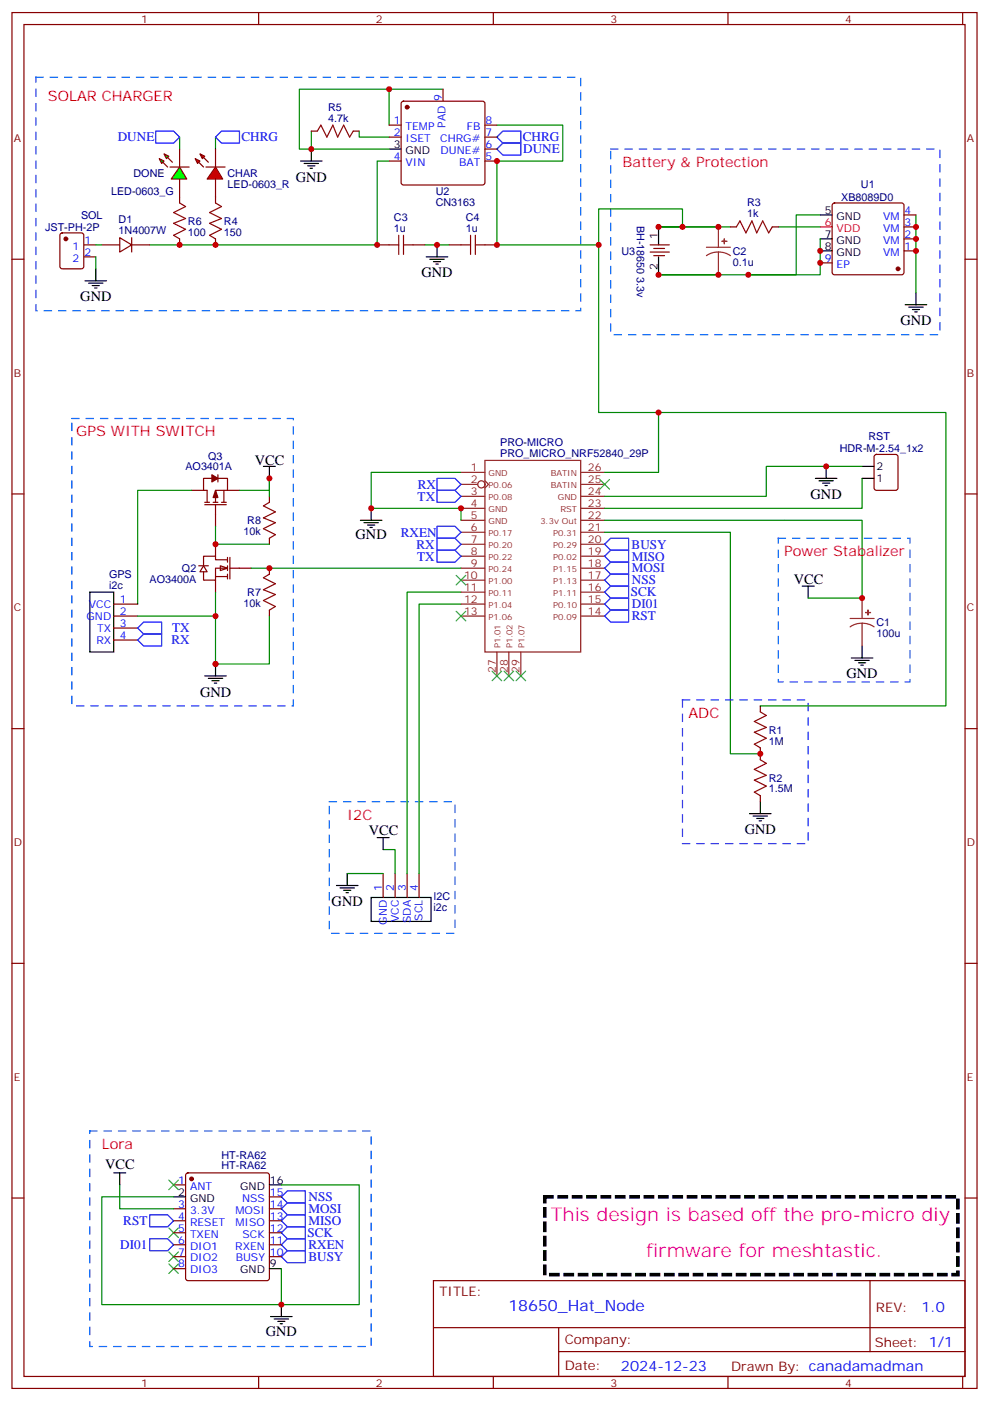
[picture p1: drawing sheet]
<svg xmlns="http://www.w3.org/2000/svg" width="291mm" height="413mm" viewBox="0 0 291 413" stroke-linecap="round" stroke-linejoin="round" font-family="sans-serif">
<g fill="none" stroke="#870000" stroke-width=".35">
<path d="M3.5 3.7h284.4v405.3h-284.4zM7.1 7.2h277.2v398.3h-277.2zM76.2 3.7v3.5M145.3 3.7v3.5M214.5 3.7v3.5M283.6 3.7v3.5M3.5 76.4h3.6M191.6 74.3h5.6M191.6 72.1h5.6M192.6 75.3h3.2M192.6 73.2h3.2M215.2 66.9h1.8"/>
<path d="M227.5 66.9h1.8M241.7 77.4h3.5M245.4 60l.5-.2h19.7l.5 .2 .2 .5v19.8l-.2 .5-.5 .2h-19.7l-.5-.3-.2-.4v-19.8zM266.3 73.9h3.6M266.3 70.4h3.6M266.3 66.9h3.6M266.3 63.3h3.6M284.3 76.4h3.6M257.8 134.1l.4-.2h5.7l.6 .4 .1 9.5-.5 .6-5.9 .1-.6-.5-.1-9.4zM3.5 145.5h3.6M79.4 146.2v1.8M79.4 158.6v1.7"/>
<path d="M284.3 145.5h3.6M79.4 167.4v1.8M79.4 179.7v1.8M3.5 214.7h3.6M224 208v1.7M284.3 214.7h3.6M224 220.3v3.5M224 234.4v1.8M112.9 257.4v7M116.4 257.4v7M119.9 257.4v7M123.5 257.4v7"/>
<path d="M3.5 283.8h3.6M284.3 283.8h3.6M3.5 353h3.6M51.2 349.1h3.5M51.2 356.1h3.5M51.2 359.7h3.5M54.9 345.8l.5-.3h23.3l.5 .3 .2 .5v30.3l-.3 .5-.4 .2h-23.3l-.5-.2-.2-.5v-30.3zM79.4 356.1h3.5M79.4 359.7h3.5M79.4 352.6h3.5M284.3 353h3.6M51.2 363.2h3.5"/>
<path d="M51.2 366.7h3.5M51.2 370.2h3.5M51.2 373.8h3.5M79.4 363.2h3.5M79.4 366.7h3.5M79.4 370.2h3.5M127.7 377.3h156.6v28.2h-156.6zM256.3 377.3v20.9M127.7 391.1h156.5M164.6 398.2h119.6M164.6 391.1v14.2M76.2 405.5v3.5"/>
<path d="M145.3 405.5v3.5M214.5 405.5v3.5M283.6 405.5v3.5"/>
</g>
<g fill="none" stroke="#8c2424" stroke-width=".35">
<path d="M208.1 72.8h7.1M211.7 74.3l-1.9 .2-1.7 .8M211.7 74.3l1.8 .2 1.7 .8M211.7 66.9v5.9M211.7 74.3v6.7M135.8 139.2h7.1M142.9 135.6h28.2v56.5h-28.2zM171.1 139.2h7.1M135.8 142.7h5M135.8 146.2h7.1M135.8 149.8h7.1M135.8 153.3h7.1"/>
<path d="M135.8 156.8h7.1M142.9 141.6l1 1.1-1 1.1M171.1 142.7h7.1M171.1 146.2h7.1M171.1 149.8h7.1M171.1 153.3h7.1M171.1 156.8h7.1M135.8 167.4h7.1M135.8 170.9h7.1M135.8 160.3h7.1M135.8 174.4h7.1M135.8 163.9h7.1"/>
<path d="M135.8 178h7.1M171.1 167.4h7.1M171.1 170.9h7.1M171.1 160.3h7.1M171.1 174.4h7.1M171.1 163.9h7.1M171.1 178h7.1M254 176.2v6M135.8 181.5h7.1M146.4 192.1v7M149.9 192.1v7M153.5 192.1v7"/>
<path d="M171.1 181.5h7.1M250.5 182.2h7M254 183.6l-1.9 .3-1.6 .8M254 183.6l1.9 .3 1.6 .8M254 183.6v6.7"/>
<circle cx="141.8" cy="142.7" r="1.06"/>
</g>
<g fill="none" stroke="#00f" stroke-width=".35">
<path d="M128.8 140.9h5.3l1.7 1.8-1.7 1.8h-5.3zM128.8 144.5h5.3l1.7 1.7-1.7 1.8h-5.3zM128.8 155h5.3l1.7 1.8-1.7 1.8h-5.3zM178.2 178l1.7-1.8h5.3v3.5h-5.3zM178.2 174.4l1.7-1.7h5.3v3.5h-5.3zM178.2 170.9l1.7-1.7h5.3v3.5h-5.3zM178.2 167.4l1.7-1.8h5.3v3.6h-5.3zM178.2 163.9l1.7-1.8h5.3v3.5h-5.3zM178.2 160.3l1.7-1.7h5.3v3.5h-5.3zM178.2 181.5l1.7-1.8h5.3v3.6h-5.3zM44.1 357.9h5.3l1.8 1.8-1.8 1.7h-5.3zM82.9 352.6l1.8-1.8h5.3v3.6h-5.3z"/>
<path d="M82.9 356.1l1.8-1.7h5.3v3.5h-5.3zM82.9 359.7l1.8-1.8h5.3v3.5h-5.3zM44.1 364.9h5.3l1.8 1.8-1.8 1.8h-5.3zM82.9 363.2l1.8-1.8h5.3v3.5h-5.3zM82.9 370.2l1.8-1.7h5.3v3.5h-5.3zM84.7 364.9h5.3v3.6h-5.3l-1.8-1.8z"/>
</g>
<g fill="none" stroke="#3c3" stroke-width=".35">
<path d="M176.7 141.3l2.9 2.8M179.6 141.3l-2.9 2.8M134.4 169.5l2.8 2.8M137.2 169.5l-2.8 2.8M134.4 180.1l2.8 2.8M137.2 180.1l-2.8 2.8M145 197.7l2.8 2.9M147.8 197.7l-2.8 2.9M148.5 197.7l2.8 2.9M151.3 197.7l-2.8 2.9M152 197.7l2.9 2.9M154.9 197.7l-2.9 2.9"/>
<path d="M49.7 347.7l2.9 2.8M52.6 347.7l-2.9 2.8M49.7 361.8l2.9 2.8M49.7 372.4l2.9 2.8M49.7 368.8l2.9 2.9M52.6 361.8l-2.9 2.8M52.6 372.4l-2.9 2.8M52.6 368.8l-2.9 2.9"/>
</g>
<g fill="none" stroke="#000" stroke-width=".35">
<path d="M194 66.9v5.2M194 75.7v5.3M241.7 63.3h3.5M241.7 70.4h3.5M241.7 73.9h3.5M266.7 89.8h6.3M267.8 90.5h4.2M268.8 91.2h2.1M269.5 91.9h.7M269.9 86.3v3.5M243.4 137.4v3.5M254 137.4h3.5"/>
<path d="M106.2 153.3h6.3M107.2 154h4.3M108.3 154.7h2.1M109 155.4h.7M109.4 149.8v3.5M240.2 140.9h6.4M241.3 141.6h4.2M242.4 142.3h2.1M243.1 143.1h.7M254 140.9h3.5M236.4 172.7h3.5M238.1 172.7v3.5"/>
<path d="M250.8 193.9h6.4M251.9 194.6h4.2M252.9 195.3h2.2M253.6 196h.8M254 190.3v3.6M220.8 239.7h6.4M224 236.2v3.5M102.3 257.4v3.5M111.1 246.8h3.6M112.9 246.8v3.5M221.9 240.4h4.2M223 241.1h2.1"/>
<path d="M223.7 241.8h.7M99.1 260.9h6.4M100.2 261.6h4.2M101.2 262.3h2.2M102 263h.7M109.4 264.4h17.6v7.1h-17.6zM33.5 345.5h3.5M35.3 345.5v3.6M51.2 352.6h3.5M79.4 349.1h3.5M79.4 373.8h3.5M79.7 387.9h6.4"/>
<path d="M80.8 388.6h4.2M81.8 389.3h2.2M82.5 390h.8M82.9 384.4v3.5"/>
</g>
<g fill="#870000" stroke="#870000" stroke-width=".35">
<circle cx="56.4" cy="347.3" r=".53"/>
<circle cx="264.6" cy="79.2" r=".53"/>
</g>
<g fill="none" stroke="#008700" stroke-width=".35">
<path d="M194 66.9h21.2M229.3 66.9h12.4M241.7 63.3h-7.1v17.7h-40.6h17.7M241.7 70.4v10.6h-21.2M269.9 63.3v23M135.8 139.2h-26.4v10.6h26.4v3.5M254 137.4h-28.2v8.8h-47.6M178.2 156.8h37v65.3h8.8M178.2 153.3h75.8v22.9h-15.9M254 140.9v8.9h-75.8M102.3 257.4h10.6M112.9 250.3h3.5v7.1"/>
<path d="M35.3 349.1v7h15.9M51.2 352.6h-21.2v31.8h52.9M82.9 349.1h22.9v35.3h-22.9M82.9 373.8v10.6"/>
</g>
<path d="M241.7 66.9h3.5" fill="none" stroke="#f00" stroke-width=".35"/>
<path d="M217 66.9l1-1.8 1.8 3.5 1.7-3.5 1.5 3.5 1.7-3.5 1.8 3.5 1-1.7M79.4 148l-1.8 1 3.5 1.8-3.5 1.8 3.5 1.4-3.5 1.8 3.5 1.7-1.7 1.1M79.4 169.2l-1.8 1 3.5 1.8-3.5 1.7 3.5 1.5-3.5 1.7 3.5 1.8-1.7 1M224 209.7l1.8 1.1-3.6 1.7 3.6 1.8-3.6 1.4 3.6 1.8-3.6 1.8 1.8 1M224 223.8l1.8 1.1-3.6 1.8 3.6 1.7-3.6 1.4 3.6 1.8-3.6 1.8 1.8 1" fill="none" stroke="#a10000" stroke-width=".35"/>
<g fill="#8c2424" stroke="#8c2424" stroke-width=".35">
<path d="M255.1 180.4l1.4 .1z"/>
<path d="M255.7 179.7l.1 1.5z"/>
<path d="M212.7 71.1h1.4z"/>
<path d="M213.4 70.4v1.4z"/>
</g>
<g fill="#fff" stroke="#870000" stroke-width=".35">
<path d="M64.9 166.7l2.1 .7-2.1 .7z"/>
<path d="M60 166.7l1 1.8h-2.1z"/>
</g>
<g fill="none" stroke="#870000" stroke-width=".35">
<path d="M114.7 36.9h3.5M118.4 30l.5-.2h23.3l.5 .2 .2 .5v23.3l-.3 .5-.4 .2h-23.3l-.5-.2-.2-.5v-23.3zM130.5 26.3v3.5M142.9 36.9h3.5M52.9 43.9v5.3M52.9 52.7v5.3M63.5 58v1.8M114.7 40.4h3.5M114.7 47.4h3.5M142.9 40.4h3.5M142.9 47.4h3.5M142.9 43.9h3.5"/>
<path d="M63.5 70.4v1.7M64.2 139.9v2.1M56.4 144.5h3.6M60.3 148.7h6.4M60.3 148h1.4M62.4 140.9h-2.4v3.6h1v3.5M62.8 148h1.4M63.5 148.7v6.3M64.2 140.9h2.8v3.6M65.3 148h1.4M66 144.5v3.5M67 144.5h-3.5v3.5"/>
<path d="M67 144.5h3.6M33.5 178h7.1M58.6 166.7h2.8M63.5 169.9h3.5M63.5 160.3v3.6M63.5 170.9v3.5M67 164.9h-3.5v-1h-3.5v2.8M67 167.4h-3.5v3.5h-3.5v-2.4M67 164.2v1.4M67 166.7v1.4M67 169.2v1.4M67.7 164.2v6.4"/>
<path d="M67.7 167.4h6.4M33.5 181.5h7.1M33.5 185h7.1M33.5 188.6h7.1"/>
</g>
<g fill="#870000" stroke="#870000" stroke-width=".35">
<path d="M63.5 144.5l.7 2.1h-1.4z"/>
<path d="M62.4 139.9l1.8 1-1.8 1.1z"/>
<circle cx="119.9" cy="31.6" r=".53"/>
</g>
<path d="M179.9 43.9h97v54.7h-97zM21.2 123.3h65.2v84.7h-65.2zM229.3 158.6h38.8v42.3h-38.8zM97 236.2h37.1v38.8h-37.1zM26.5 333.2h82.9v63.5h-82.9z" fill="none" stroke="#06f" stroke-width=".35" stroke-dasharray="2.1 2.1"/>
<path d="M114.7 26.3h-26.5v17.6h3.5M130.5 26.3h-15.8v10.6M52.9 40.4v3.5M63.5 40.4v3.5M114.7 47.4h-3.6v24.7h-67M176.4 72.1v49.4h102.3v86.5h-54.7M56.4 144.5h-15.8v33.5M63.5 155v5.3h15.9M70.6 144.5h8.8v-3.6v5.3M63.5 174.4v21.2h15.9v-14.1M74.1 167.4h61.7M40.6 181.5h22.9" fill="none" stroke="#008700" stroke-width=".35"/>
<path d="M114.7 43.9h3.5M77.6 137.4h3.5M79.4 137.4v3.5M26.5 174.4h7v17.7h-7zM60.3 199.1h6.4M61.4 199.8h4.2M63.5 195.6v3.5M62.4 200.6h2.2M63.1 201.3h.8" fill="none" stroke="#000" stroke-width=".35"/>
<path d="M201.1 206.2h37v42.3h-37z" fill="none" stroke="#03f" stroke-width=".35" stroke-dasharray="2.1 2.1"/>
<path d="M63.5 59.8l1.8 1.1-3.6 1.7 3.6 1.8-3.6 1.4 3.6 1.8-3.6 1.7 1.8 1.1" fill="none" stroke="#a10000" stroke-width=".35"/>
<path d="M45.9 38.6h5.3l1.7 1.8-1.7 1.8h-5.3zM63.5 40.4l1.8-1.8h5.3v3.6h-5.3zM146.4 43.9l1.8-1.7h5.3v3.5h-5.3zM146.4 40.4l1.8-1.8h5.3v3.6h-5.3z" fill="none" stroke="#00f" stroke-width=".35"/>
<g fill="#0f0" stroke="#870000" stroke-width=".35">
<path d="M48.3 45.3l1.4 .7-.7 .7z"/>
<path d="M46.9 46.7l1.4 .7-.7 .8z"/>
</g>
<g fill="#870000" stroke="#870000" stroke-width=".35">
<path d="M49.4 46.4l1.4 1.4z"/>
<path d="M48 47.8l1.4 1.4z"/>
</g>
<path d="M50.1 49.2h5.6z" fill="#f00" stroke="#870000" stroke-width=".35"/>
<path d="M52.9 49.2l2.1 3.5h-4.6z" fill="#0f0" stroke="#870000" stroke-width=".35"/>
<g fill="#f00" stroke="#870000" stroke-width=".35">
<path d="M63.5 49.2l2.1 3.5h-4.6z"/>
<path d="M60.7 49.2h5.6z"/>
</g>
<g fill="#870000" stroke="#870000" stroke-width=".35">
<path d="M58.6 47.8l1.4 1.4z"/>
<path d="M60 46.4l1.4 1.4z"/>
</g>
<g fill="#f00" stroke="#870000" stroke-width=".35">
<path d="M57.5 46.7l1.4 .7-.7 .8z"/>
<path d="M58.9 45.3l1.4 .7-.7 .7z"/>
</g>
<g fill="none" stroke="#870000" stroke-width=".35">
<path d="M91.7 38.6h1.8M104.1 38.6h1.7M52.9 58v1.8M63.5 43.9v5.3M63.5 52.7v5.3M17.9 68.8l.4-.2h5.7l.6 .4 .1 9.5-.5 .6-5.9 .1-.6-.5-.1-9.4zM24.7 72.1h3.5M24.7 75.7h3.5M30 72.1h5.3M35.3 70l3.5 2.1-3.5 2.2zM38.8 72.1h5.3M38.8 70v4.3"/>
<path d="M52.9 70.4v1.7M111.1 72.1h3.6M121.7 72.1h3.5M132.3 72.1h3.5M142.9 72.1h3.5"/>
</g>
<g fill="none" stroke="#000" stroke-width=".35">
<path d="M88.5 47.4h6.4M89.6 48.2h4.2M90.7 48.9h2.1M91.4 49.6h.7M91.7 43.9v3.5M28.2 79.2v3.5M125.6 75.7h6.3M126.6 76.4h4.3M127.7 77.1h2.1M128.4 77.8h.7M128.8 72.1v3.6M25 82.7h6.4"/>
<path d="M26.1 83.4h4.2M27.2 84.1h2.1M27.9 84.8h.7"/>
</g>
<circle cx="19.4" cy="70.4" r=".53" fill="#870000" stroke="#870000" stroke-width=".35"/>
<path d="M91.7 38.6v5.3h23M105.8 38.6v1.8h8.9M146.4 36.9h19.4v10.5h-19.4v24.7h30v-10.5h24.7v5.3M28.2 75.7v3.5M28.2 72.1h1.8M125.2 72.1h7.1M194 121.5v17.7h-15.8M135.8 178h-12.3v79.4M135.8 174.4h-15.9v83" fill="none" stroke="#008700" stroke-width=".35"/>
<path d="M10.6 22.8h160.5v68.7h-160.5z" fill="none" stroke="#06f" stroke-width=".35" stroke-dasharray="2.1 2.1"/>
<path d="M93.5 38.6l1-1.7 1.8 3.5 1.8-3.5 1.4 3.5 1.7-3.5 1.8 3.5 1.1-1.8M52.9 59.8l1.8 1.1-3.5 1.7 3.5 1.8-3.5 1.4 3.5 1.8-3.5 1.7 1.7 1.1M114.7 72.1h2.8M117.5 69.3v5.7M118.9 72.1h2.8M118.9 69.3v5.7M135.8 72.1h2.8M138.6 69.3v5.7M140.1 72.1h2.8M140.1 69.3v5.7" fill="none" stroke="#a10000" stroke-width=".35"/>
<path d="M160.5 352.6h121.7v22.9h-121.7z" fill="none" stroke="#000" stroke-width="1.1" stroke-dasharray="2.1 2.1"/>
<path d="M128.8 158.6h5.3l1.7 1.7-1.7 1.8h-5.3zM128.8 162.1h5.3l1.7 1.8-1.7 1.7h-5.3zM40.6 185l1.7-1.7h5.3v3.5h-5.3zM40.6 188.6l1.7-1.8h5.3v3.5h-5.3z" fill="none" stroke="#00f" stroke-width=".35"/>
<g fill="#c00">
<circle cx="269.9" cy="73.9" r=".88"/>
<circle cx="269.9" cy="70.4" r=".88"/>
<circle cx="269.9" cy="66.9" r=".88"/>
<circle cx="220.5" cy="81" r=".88"/>
<circle cx="241.7" cy="77.4" r=".88"/>
<circle cx="241.7" cy="73.9" r=".88"/>
<circle cx="82.9" cy="384.4" r=".88"/>
<circle cx="135.8" cy="149.8" r=".88"/>
<circle cx="224" cy="222.1" r=".88"/>
<circle cx="63.5" cy="195.6" r=".88"/>
<circle cx="79.4" cy="140.9" r=".88"/>
<circle cx="63.5" cy="160.3" r=".88"/>
<circle cx="109.4" cy="149.8" r=".88"/>
<circle cx="79.4" cy="167.4" r=".88"/>
<circle cx="63.5" cy="181.5" r=".88"/>
<circle cx="211.7" cy="66.9" r=".88"/>
<circle cx="211.7" cy="81" r=".88"/>
<circle cx="201.1" cy="66.9" r=".88"/>
<circle cx="194" cy="81" r=".88"/>
<circle cx="194" cy="66.9" r=".88"/>
<circle cx="52.9" cy="72.1" r=".88"/>
<circle cx="63.5" cy="72.1" r=".88"/>
<circle cx="91.7" cy="43.9" r=".88"/>
<circle cx="114.7" cy="26.3" r=".88"/>
<circle cx="146.4" cy="47.4" r=".88"/>
<circle cx="146.4" cy="72.1" r=".88"/>
<circle cx="176.4" cy="72.1" r=".88"/>
<circle cx="243.4" cy="137.4" r=".88"/>
<circle cx="194" cy="121.5" r=".88"/>
<circle cx="254" cy="176.2" r=".88"/>
<circle cx="128.8" cy="72.1" r=".88"/>
<circle cx="111.1" cy="72.1" r=".88"/>
</g>
<g font-size="5.6" fill="#f0f">
<text x="162.3" y="359.7">This design is based off the pro-micro diy</text>
<text x="190.5" y="370.2">firmw</text>
<text x="206.5" y="370.2">are for meshtastic.</text>
</g>
<text font-size="4.6" fill="#00f" x="149.8" y="386.3">18650_Hat_Node</text>
<g font-size="4.2" fill="#f00">
<text x="14.1" y="29.8">SOLAR CHARGER</text>
<text x="183.4" y="49.2">Battery &amp; Protection</text>
<text x="22.5" y="128.6">GPS WITH SWITCH</text>
<text x="231.1" y="163.9">Pow</text>
<text x="239.7" y="163.9">er Stabalizer</text>
<text x="202.8" y="211.5">ADC</text>
<text x="102.3" y="241.5">I2C</text>
<text x="30" y="338.5">Lora</text>
</g>
<g font-size="4.2">
<text x="87.1" y="53.5">GND</text>
<text x="124.2" y="81.8">GND</text>
<text x="23.7" y="88.8">GND</text>
<text x="265.3" y="95.9">GND</text>
<text x="75.1" y="137.1">VCC</text>
<text x="238.8" y="147">GND</text>
<text x="104.8" y="158.9">GND</text>
<text x="233.9" y="172">VCC</text>
<text x="249.4" y="199.8">GND</text>
<text x="58.9" y="205.2">GND</text>
<text x="219.4" y="245.8">GND</text>
<text x="108.7" y="246.1">VCC</text>
<text x="97.7" y="266.9">GND</text>
<text x="31" y="344.5">VCC</text>
<text x="78.3" y="393.5">GND</text>
</g>
<g font-size="4.2" fill="#00f">
<text x="271.5" y="386.6">1.0</text>
<text x="183" y="403.9">2024-12-23</text>
</g>
<g font-size="3.9" fill="#00f">
<text x="34.7" y="41.7">DUNE</text>
<text x="71.2" y="41.6">CHRG</text>
<text x="154.1" y="41.6">CHRG</text>
<text x="154.2" y="45.1">DUNE</text>
<text x="123.1" y="144">RX</text>
<text x="123.1" y="147.5">TX</text>
<text x="118.1" y="158.1">RXEN</text>
<text x="122.7" y="161.6">RX</text>
<text x="186.1" y="161.6">BUSY</text>
<text x="122.9" y="165.1">TX</text>
<text x="186.1" y="165.1">MISO</text>
<text x="186.2" y="168.7">MOSI</text>
<text x="186.2" y="172.2">NSS</text>
<text x="185.9" y="175.7">SCK</text>
<text x="186.2" y="179.2">DI01</text>
<text x="186.2" y="182.8">RST</text>
<text x="50.5" y="189.9">RX</text>
<text x="50.7" y="186.3">TX</text>
<text x="90.9" y="353.9">NSS</text>
<text x="90.9" y="357.4">MOSI</text>
<text x="36.3" y="360.9">RST</text>
<text x="90.6" y="364.5">SCK</text>
<text x="90.9" y="361">MISO</text>
<text x="35.4" y="367.9">DI01</text>
<text x="90.9" y="371.6">BUSY</text>
<text x="90.9" y="368">RXEN</text>
</g>
<g font-size="3.9" fill="#800">
<text x="129.5" y="381.9">TITLE:</text>
<text x="258.1" y="386.6">REV:</text>
<text x="166.4" y="396.1">Company:</text>
<text x="257.7" y="396.7">Sheet: 1/1</text>
<text x="166.4" y="403.8">Date:</text>
<text x="215.4" y="403.8">Draw</text>
<text x="225.6" y="403.8">n By: canadamadman</text>
</g>
<g font-size="3.2" fill="#800">
<text x="41.6" y="6.7">1</text>
<text x="110.8" y="6.7">2</text>
<text x="179.9" y="6.7">3</text>
<text x="249.1" y="6.7">4</text>
<text x="4.1" y="41.8">A</text>
<text x="284.9" y="41.8">A</text>
<text x="4.1" y="110.9">B</text>
<text x="284.9" y="110.9">B</text>
<text x="4.1" y="180.1">C</text>
<text x="284.9" y="180.1">C</text>
<text x="4.1" y="249.2">D</text>
<text x="284.9" y="249.2">D</text>
<text x="4.1" y="318.4">E</text>
<text x="284.9" y="318.4">E</text>
<text x="41.6" y="408.5">1</text>
<text x="110.8" y="408.5">2</text>
<text x="179.9" y="408.5">3</text>
<text x="249.1" y="408.5">4</text>
</g>
<g font-size="3.2" fill="#00f">
<text x="130.2" y="29.6" transform="rotate(-90 130.2 29.6)">9</text>
<text x="116" y="36.5">1</text>
<text x="116" y="40">2</text>
<text x="119.5" y="38.3">TEMP</text>
<text x="119.5" y="41.8">ISET</text>
<text x="129.7" y="41.8">CHRG#</text>
<text x="131.2" y="37.6" transform="rotate(-90 131.2 37.6)">PAD</text>
<text x="137.6" y="38.3">FB</text>
<text x="143.1" y="40">7</text>
<text x="143.1" y="36.5">8</text>
<text x="116" y="47.1">4</text>
<text x="129.8" y="45.3">DUNE#</text>
<text x="143.1" y="47.1">5</text>
<text x="143.1" y="43.6">6</text>
<text x="119.5" y="48.9">VIN</text>
<text x="135.3" y="48.9">BAT</text>
<text x="260.2" y="64.7">VM</text>
<text x="266.5" y="63">4</text>
<text x="24.9" y="71.8">1</text>
<text x="260.2" y="71.8">VM</text>
<text x="260.2" y="68.3">VM</text>
<text x="266.5" y="70">2</text>
<text x="266.5" y="66.5">3</text>
<text x="21.4" y="73.6">1</text>
<text x="21.4" y="77.1">2</text>
<text x="24.9" y="75.3">2</text>
<text x="243" y="77.1">9</text>
<text x="260.2" y="75.3">VM</text>
<text x="266.5" y="73.6">1</text>
<text x="246.5" y="78.8">EP</text>
<text x="26.2" y="179">VCC</text>
<text x="35.3" y="177.6">1</text>
<text x="25.5" y="182.6">GND</text>
<text x="35.3" y="181.2">2</text>
<text x="35.3" y="184.7">3</text>
<text x="28.4" y="189.6">RX</text>
<text x="28.7" y="186.1">TX</text>
<text x="35.3" y="188.2">4</text>
<text x="112.5" y="262.6" transform="rotate(-90 112.5 262.6)">1</text>
<text x="116.1" y="262.6" transform="rotate(-90 116.1 262.6)">2</text>
<text x="119.6" y="262.6" transform="rotate(-90 119.6 262.6)">3</text>
<text x="123.1" y="262.6" transform="rotate(-90 123.1 262.6)">4</text>
<text x="113.9" y="272.4" transform="rotate(-90 113.9 272.4)">GND</text>
<text x="117.5" y="271.7" transform="rotate(-90 117.5 271.7)">VCC</text>
<text x="121" y="271.9" transform="rotate(-90 121 271.9)">SDA</text>
<text x="124.5" y="271.3" transform="rotate(-90 124.5 271.3)">SCL</text>
<text x="52.5" y="348.7">1</text>
<text x="56" y="350.5">ANT</text>
<text x="79.6" y="352.2">15</text>
<text x="52.5" y="355.8">3</text>
<text x="52.5" y="359.3">4</text>
<text x="56" y="357.5">3.3V</text>
<text x="69.4" y="357.5">MOSI</text>
<text x="71.4" y="354">NSS</text>
<text x="79.6" y="359.3">13</text>
<text x="79.6" y="355.8">14</text>
<text x="52.5" y="362.8">5</text>
<text x="56" y="361.1">RESET</text>
<text x="56" y="364.6">TXEN</text>
<text x="69.4" y="361.1">MISO</text>
<text x="71.5" y="364.6">SCK</text>
<text x="79.6" y="362.8">12</text>
<text x="52.5" y="366.4">6</text>
<text x="52.5" y="369.9">7</text>
<text x="56" y="368.1">DIO1</text>
<text x="56" y="371.7">DIO2</text>
<text x="69.3" y="368.1">RXEN</text>
<text x="69.5" y="371.7">BUSY</text>
<text x="79.6" y="369.9">10</text>
<text x="79.6" y="366.4">11</text>
<text x="52.5" y="373.4">8</text>
<text x="56" y="375.2">DIO3</text>
</g>
<g font-size="3.2" fill="#000080">
<text x="96.7" y="35.8">4.7k</text>
<text x="96.7" y="32.7">R5</text>
<text x="39.3" y="52.1">DONE</text>
<text x="67" y="52.1">CHAR</text>
<text x="32.7" y="57.3">LED-0603_G</text>
<text x="67" y="55.3">LED-0603_R</text>
<text x="128.4" y="57.5">U2</text>
<text x="247.9" y="59.2">XB8089D0</text>
<text x="253.7" y="55.5">U1</text>
<text x="23.9" y="64.4">SOL</text>
<text x="34.9" y="65.8">D1</text>
<text x="116.1" y="65.1">C3</text>
<text x="128.4" y="60.8">CN3163</text>
<text x="137.2" y="65.1">C4</text>
<text x="220.1" y="64">1k</text>
<text x="220.1" y="60.8">R3</text>
<text x="13.3" y="68">JST-PH-2P</text>
<text x="34.9" y="69">1N4007W</text>
<text x="55.4" y="69.4">100</text>
<text x="55.4" y="66.2">R6</text>
<text x="66" y="69.4">150</text>
<text x="66" y="66.2">R4</text>
<text x="116.1" y="68.3">1u</text>
<text x="137.2" y="68.3">1u</text>
<text x="187.6" y="66.5" transform="rotate(90 187.6 66.5)">BH-18650 3.3v</text>
<text x="183.1" y="75">U3</text>
<text x="215.9" y="75.1">C2</text>
<text x="215.9" y="78.2">0.1u</text>
<text x="147.4" y="131.4">PRO-MICRO</text>
<text x="255.9" y="129.6">RST</text>
<text x="61.3" y="135.6">Q3</text>
<text x="147.4" y="134.6">PRO_MICRO_NRF52840_29P</text>
<text x="247.4" y="133.2">HDR-M-2.54_1x2</text>
<text x="54.6" y="138.5">AO3401A</text>
<text x="72.8" y="154.4">R8</text>
<text x="71.8" y="157.6">10k</text>
<text x="32.1" y="173.4">i2c</text>
<text x="32.1" y="170.2">GPS</text>
<text x="44.1" y="171.8">AO3400A</text>
<text x="53.6" y="168.5">Q2</text>
<text x="71.8" y="178.8">10k</text>
<text x="72.8" y="175.6">R7</text>
<text x="258.2" y="184.4">C1</text>
<text x="258.2" y="187.6">100u</text>
<text x="226.5" y="219.3">1M</text>
<text x="226.5" y="216.1">R1</text>
<text x="226.5" y="233.5">1.5M</text>
<text x="226.5" y="230.2">R2</text>
<text x="127.7" y="268.4">i2c</text>
<text x="127.7" y="265.2">I2C</text>
<text x="65.3" y="341.3">HT-RA62</text>
<text x="65.3" y="344.5">HT-RA62</text>
</g>
<g font-size="3.2">
<text x="116" y="43.6">3</text>
<text x="119.5" y="45.3">GND</text>
<text x="243" y="63">5</text>
<text x="246.5" y="64.7">GND</text>
<text x="193.7" y="70.4" transform="rotate(-90 193.7 70.4)">1</text>
<text x="243" y="70">7</text>
<text x="246.5" y="71.8">GND</text>
<text x="243" y="73.6">8</text>
<text x="246.5" y="75.3">GND</text>
<text x="193.7" y="79.5" transform="rotate(-90 193.7 79.5)">2</text>
<text x="258.2" y="142">1</text>
<text x="258.2" y="138.5">2</text>
<text x="52.5" y="352.2">2</text>
<text x="70.8" y="350.5">GND</text>
<text x="79.6" y="348.7">16</text>
<text x="56" y="354">GND</text>
<text x="70.8" y="375.2">GND</text>
<text x="79.6" y="373.4">9</text>
</g>
<g font-size="3.2" fill="#f00">
<text x="243" y="66.5">6</text>
<text x="246.5" y="68.3">VDD</text>
</g>
<g font-size="3.2" fill="#8d2323">
<text x="138.7" y="142.3">2</text>
<text x="138.7" y="138.8">1</text>
<text x="173.2" y="142.3">25</text>
<text x="173.2" y="138.8">26</text>
<text x="138.7" y="145.9">3</text>
<text x="138.7" y="149.4">4</text>
<text x="173.2" y="145.9">24</text>
<text x="173.2" y="149.4">23</text>
<text x="138.7" y="152.9">5</text>
<text x="173.2" y="152.9">22</text>
<text x="138.7" y="156.5">6</text>
<text x="138.7" y="160">7</text>
<text x="173.2" y="156.5">21</text>
<text x="173.2" y="160">20</text>
<text x="138.7" y="163.5">8</text>
<text x="138.7" y="167">9</text>
<text x="173.2" y="167">18</text>
<text x="173.2" y="163.5">19</text>
<text x="136.7" y="170.6">10</text>
<text x="173.2" y="170.6">17</text>
<text x="136.7" y="177.6">12</text>
<text x="136.7" y="174.1">11</text>
<text x="173.2" y="174.1">16</text>
<text x="173.2" y="177.6">15</text>
<text x="136.7" y="181.2">13</text>
<text x="173.2" y="181.2">14</text>
<text x="146" y="198.2" transform="rotate(-90 146 198.2)">27</text>
<text x="149.6" y="198.2" transform="rotate(-90 149.6 198.2)">28</text>
<text x="153.1" y="198.2" transform="rotate(-90 153.1 198.2)">29</text>
</g>
<g font-size="2.5" fill="#8d2323">
<text x="143.9" y="143.8">P0.06</text>
<text x="143.9" y="140.2">GND</text>
<text x="162.3" y="143.8">BATIN</text>
<text x="162.3" y="140.2">BATIN</text>
<text x="143.9" y="147.3">P0.08</text>
<text x="164.4" y="147.3">GND</text>
<text x="143.9" y="150.8">GND</text>
<text x="143.9" y="154.3">GND</text>
<text x="159.2" y="154.3">3.3v Out</text>
<text x="165.1" y="150.8">RST</text>
<text x="143.9" y="157.9">P0.17</text>
<text x="143.9" y="161.4">P0.20</text>
<text x="162.9" y="157.9">P0.31</text>
<text x="162.9" y="161.4">P0.29</text>
<text x="143.9" y="164.9">P0.22</text>
<text x="162.9" y="164.9">P0.02</text>
<text x="143.9" y="168.5">P0.24</text>
<text x="143.9" y="172">P1.00</text>
<text x="162.9" y="168.5">P1.15</text>
<text x="162.9" y="172">P1.13</text>
<text x="143.9" y="179">P1.04</text>
<text x="143.9" y="175.5">P0.11</text>
<text x="162.9" y="175.5">P1.11</text>
<text x="162.9" y="179">P0.10</text>
<text x="143.9" y="182.6">P1.06</text>
<text x="162.9" y="182.6">P0.09</text>
<text x="147.5" y="191" transform="rotate(-90 147.5 191)">P1.01</text>
<text x="151" y="191" transform="rotate(-90 151 191)">P1.02</text>
<text x="154.5" y="191" transform="rotate(-90 154.5 191)">P1.07</text>
</g>
</svg>
